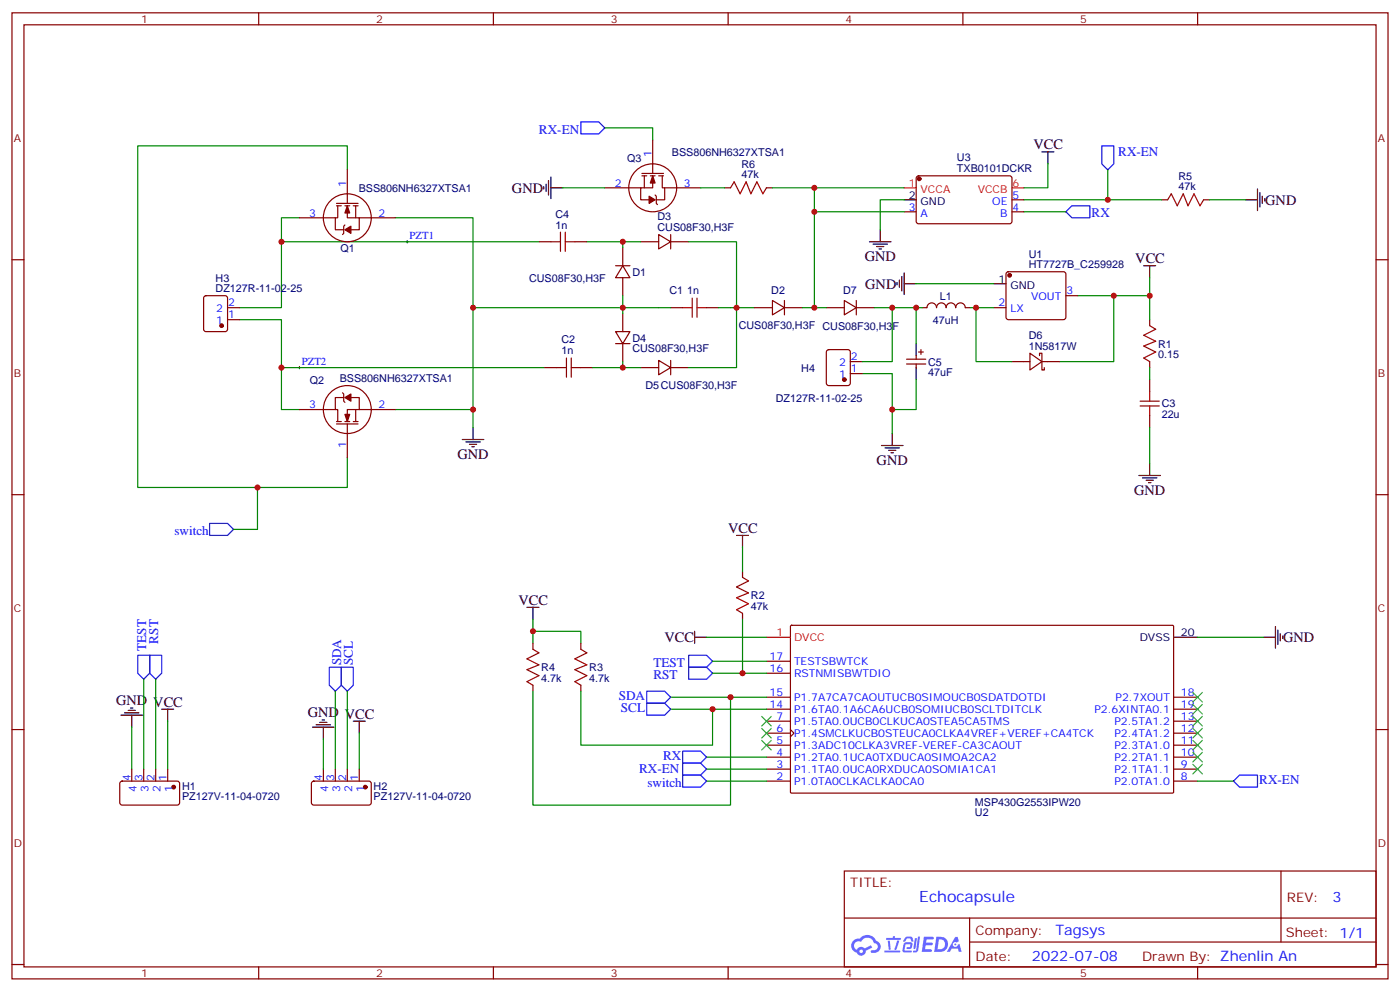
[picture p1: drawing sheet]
<svg xmlns="http://www.w3.org/2000/svg" width="412mm" height="292mm" viewBox="0 0 412 292" stroke-linecap="round" stroke-linejoin="round" font-family="sans-serif">
<g fill="none" stroke="#870000" stroke-width=".35">
<path d="M3.5 3.8h405.4v284.3h-405.4zM7.1 7.3h398.2v277.3h-398.2zM76.2 3.8v3.5M145.3 3.8v3.5M214.5 3.8v3.5M283.6 3.8v3.5M352.8 3.8v3.5M3.5 76.4h3.6M405.3 76.4h3.6M3.5 145.6h3.6M405.3 145.6h3.6M3.5 214.7h3.6"/>
<path d="M405.3 214.7h3.6M248.7 256.4h156.6v28.2h-156.6zM377.3 256.4v20.9M248.7 270.2h156.5M285.6 277.3h119.6M285.6 270.2v14.1M3.5 283.9h3.6M76.2 284.6v3.5M145.3 284.6v3.5M214.5 284.6v3.5M283.6 284.6v3.5M352.8 284.6v3.5"/>
<path d="M405.3 283.9h3.6"/>
</g>
<g fill="#5487ff">
<path d="M272.1 275.7h2.6l.3 .2-.1 .5-2 .1-.1 .9h1.6l.4 .4-.4 .4h-1.7l-.2 1.2 1.8 .1 .3 .3-.2 .3-2.9 .1z"/>
<path d="M281.4 275.8h.7l.4 1.3-.7 .3a.74 .74 0 0 0-1.1 .3 .74 .74 0 0 0 .5 1 .74 .74 0 0 0 .9-.6l.5-.3 .7 2.3h-.9l-.2-.9h-1.9l-.5 .9h-.9z"/>
<path d="M269.5 276.1h.6l-.4 3a.31 .31 0 0 1-.3 .2 .31 .31 0 0 1-.3-.3z"/>
<path d="M270.4 275.7h.6l-.5 3.9a.89 .89 0 0 1-.7 .7 .89 .89 0 0 1-.9-.3l1-.4z"/>
<path d="M266.8 275.8l.6-.2 1.2 .1 .5 1.3-.6 .2-.4-1-1 .2a.95 .95 0 0 1-1 .8l-.1-.2z"/>
<path d="M266.4 277.5l1.8-.2a1.04 1.04 0 0 1 .6 1.1 1.04 1.04 0 0 1-.8 .9h-.7a.29 .29 0 0 1-.3-.3 .29 .29 0 0 1 .3-.3h.7l.2-.8-1.4 .1-.4 1.7 1.9 .1a.29 .29 0 0 1 .3 .3 .29 .29 0 0 1-.3 .3l-2-.1-.4-.3 .2-2z"/>
<path d="M260.5 279.8h4.4a.3 .3 0 0 1 .3 .3 .3 .3 0 0 1-.3 .3h-4.3z"/>
<path d="M264.3 276.8h.6l-.5 1.7a1.02 1.02 0 0 1-.7 1.1l-.2-.2z"/>
<path d="M261.5 276.9h.6l.3 2.4-.3 .3-.3-.2z"/>
<path d="M261.1 276.1h1.9l.2-.6h.5l-.1 .6h1.5a.29 .29 0 0 1 .3 .3 .29 .29 0 0 1-.3 .2h-3.9z"/>
<path d="M275.8 275.7l-.6 4.5h1.4a2.27 2.27 0 0 0 2.7-2.3 2.27 2.27 0 0 0-2.7-2.2zM276.6 276.5a1.5 1.5 0 0 1 1.8 1.5 1.5 1.5 0 0 1-1.9 1.4h-.3z"/>
<path d="M251.4 276.9a2.09 2.09 0 0 0 1 3.5 1.37 1.37 0 0 0 1.5 .9 1.37 1.37 0 0 0 1.1-1.4l2-1-.5-.7-1.8 .9a1.4 1.4 0 0 0-2.3 .4 1.32 1.32 0 0 1-.6-1.8 1.32 1.32 0 0 1 1.9-.5 2.02 2.02 0 0 1 2-1.2 2.02 2.02 0 0 1 1.8 1.6 1.09 1.09 0 0 1 1.1 1.4 1.09 1.09 0 0 1-1.6 .7 .41 .41 0 0 0-.5 .3 .41 .41 0 0 0 .4 .5 1.89 1.89 0 0 0 2.4-1.2 1.89 1.89 0 0 0-1.2-2.4 2.98 2.98 0 0 0-5-.7l-1 .2zM253.2 280a.52 .52 0 0 1 1 0 .52 .52 0 0 1-1 0z"/>
<circle cx="281.4" cy="278" r=".28"/>
</g>
<g fill="none" stroke="#008700" stroke-width=".35">
<path d="M178.2 37.6h14.1v3.6M102.3 50v-7.1h-61.7v100.6h61.7v-8.8M165.8 55.3h12.4M206.4 55.3h7M227.5 55.3h12.4M266.3 58.8h-7v8.8M266.3 55.3h-26.4v35.3M301.6 58.8h40.6M308.7 48.2v7.1h-7.1M326.3 50v8.8M356.3 58.8h10.6M82.9 71.2v19.4h-12.3"/>
<path d="M88.2 64.1h-5.3v7.1h75.8M116.4 64.1h22.9v56.4h-22.9M172.9 71.2h10.5v1.7M183.4 71.2h5.3M202.8 71.2h14.2v37h-14.2M239.9 62.3h26.4M301.6 62.3h12.4M70.6 94.1h12.3v14.1M139.3 90.6h58.3M183.4 87v5.3M211.7 90.6h10.5M236.4 90.6h7"/>
<path d="M257.5 90.6h5.3v15.8h-8.8M262.8 90.6h8.8M269.9 83.5h22.9M269.9 90.6v10.5M285.8 90.6h1.7M292.8 90.6h-5.3v15.8h10.6M317.5 87h10.6v19.4h-15.9M328.1 87h10.6v7.1M338.7 81.7v5.3M160.5 108.2h-77.6v12.3h5.3M174.6 108.2h14.1M183.4 106.4v1.8"/>
<path d="M254 110h8.8v17.6M269.9 111.7v8.8h-7.1M338.7 108.2v3.5M139.3 120.5v5.3M338.7 125.8v10.6M75.8 143.5v12.3h-7M218.7 161.1v7.1M42.3 199.9v26.5M45.9 199.9v26.5M157 185.8h14.1v3.5M157 182.3v7M208.1 187.6h17.7"/>
<path d="M209.9 194.6h15.9M209.9 198.2h15.9M218.7 182.3v15.9M352.8 187.6h19.4M38.8 214v12.4M49.4 212.3v14.1M95.2 217.6v8.8M98.8 203.4v23M102.3 203.4v23M105.8 215.8v10.6M157 203.4v33.6h58.2v-31.8M171.1 203.4v15.9h38.8v-10.6"/>
<path d="M197.6 208.7h28.2M197.6 205.2h28.2M208.1 229.9h17.7M208.1 222.8h17.7M208.1 226.4h17.7M352.8 229.9h10.6"/>
</g>
<path d="M119.6 71.2h.7M119.9 70.8v.7M87.8 108.2h.7M88.2 107.8v.7" fill="none" stroke="#000" stroke-width=".29"/>
<g fill="none" stroke="#000" stroke-width=".35">
<path d="M160.2 54.9v.7M160.9 54.2v2.1M161.6 53.2v4.2M162.3 55.3h3.5M162.3 52.1v6.4M266.3 58.8h3.6M306.9 44.7h3.5M308.7 44.7v3.5M366.9 58.8h3.5M370.4 55.6v6.4M371.1 56.7v4.2M371.8 57.7v2.2"/>
<path d="M372.5 58.5v.7M256.1 71.2h6.4M257.2 71.9h4.2M258.2 72.6h2.1M258.9 73.3h.7M259.3 67.6v3.6M336.9 78.2h3.5M338.7 78.2v3.5M264.2 83.1v.8M264.9 82.4v2.2M265.6 81.4v4.2M266.3 83.5h3.6"/>
<path d="M266.3 80.3v6.4M292.8 83.5h3.5M269.9 101.1v3.6M269.9 108.2v3.5M136.2 129.4h6.3M137.2 130.1h4.3M138.3 130.8h2.1M139 131.5h.7M139.3 125.8v3.6M259.6 131.1h6.4M260.7 131.8h4.2M261.8 132.5h2.1"/>
<path d="M262.5 133.2h.7M262.8 127.6v3.5M335.5 139.9h6.3M338.7 136.4v3.5M217 157.6h3.5M218.7 157.6v3.5M336.5 140.7h4.3M337.6 141.4h2.1M338.3 142.1h.7M155.2 178.8h3.5M157 178.8v3.5M204.6 187.6h3.5"/>
<path d="M204.6 185.8v3.5M345.7 187.6h7.1M372.2 187.6h3.5M375.7 184.4v6.3M376.4 185.5v4.2M377.1 186.5v2.1M377.8 187.2v.7M35.6 210.5h6.4M36.7 209.8h4.2M37.7 209.1h2.2M38.5 208.4h.7M38.8 210.5v3.5"/>
<path d="M47.6 208.7h3.6M49.4 208.7v3.6M92.1 214h6.3M93.1 213.3h4.3M94.2 212.6h2.1M94.9 211.9h.7M95.2 214v3.6M104.1 212.3h3.5M105.8 212.3v3.5"/>
</g>
<g fill="#870000" stroke="#870000" stroke-width=".35">
<path d="M101.6 117l1.8-1v2.1z"/>
<path d="M101.6 122h1.4l-.7 2.1z"/>
<path d="M101.6 67.6l1.8-1v2.1z"/>
<path d="M102.3 60.6l.7 2.1h-1.4z"/>
<path d="M191.2 57.7l1.8 1.1-1.8 1.1z"/>
<path d="M192.3 51.8l.7 2.1h-1.4z"/>
<circle cx="297.4" cy="81" r=".53"/>
<circle cx="51.2" cy="231.7" r=".53"/>
<circle cx="107.6" cy="231.7" r=".53"/>
<circle cx="65.3" cy="95.8" r=".53"/>
<circle cx="248.7" cy="111.7" r=".53"/>
<circle cx="270.8" cy="52.6" r=".53"/>
</g>
<g fill="none" stroke="#870000" stroke-width=".35">
<path d="M99.1 59.9h6.4M102.3 50v9.9M178.2 55.3h10.5M189.1 51h6.3M189.1 51.8h1.4M189.8 51.8v3.5M191.6 51.8h1.4M192.3 51.8v3.5h-3.6v3.5h2.5M192.3 41.2v9.8M193 57.4l.3 .3v2.2l.4 .3M194 51.8h1.4M195.1 51.8v3.5h.7v3.5h-2.5"/>
<path d="M195.8 55.3h10.6M213.4 55.3h1.8M225.8 55.3h1.7M270.1 52l.5-.2h27.1l.4 .7-.1 12.9-.6 .5-27.1-.1-.4-.6v-12.7zM298.1 58.8h3.5M342.2 58.8h1.8M354.5 58.8h1.8M88.2 64.1h10.6M99.1 60.6h1.4M99.5 60.6v3.5h-.7v3.5h2.4M101.6 66.2l-.4 .4v2.1l-.3 .3M101.6 60.6h1.4"/>
<path d="M102.3 60.6v3.5h3.5v3.5h-2.4M104.1 60.6h1.4M104.8 60.6v3.5M105.8 64.1h10.6M158.7 71.2h3.6M169.3 71.2h3.6M181.3 78.2h4.3M183.4 78.2l2.2 3.5h-4.3zM183.4 72.9v5.3M188.7 71.2h5.3M194 69l3.6 2.2-3.6 2.1zM197.6 71.2h5.2"/>
<path d="M197.6 69v4.3M266.3 62.3h3.6M298.1 62.3h3.5M60.2 87.2l.5-.2h5.6l.7 .5v9.4l-.4 .7h-5.9l-.7-.4v-9.5zM67 90.6h3.6M67 94.1h3.6M181.3 97.6h4.3l-2.2 3.5zM183.4 81.7v5.3M183.4 92.3v5.3M197.6 90.6h3.5M208.1 90.6h3.6M222.2 90.6h5.3"/>
<path d="M227.5 88.4l3.6 2.2-3.6 2.1zM231.1 90.6h5.3M231.1 88.4v4.3M243.4 90.6h5.3M248.7 88.4l3.5 2.2-3.5 2.1zM252.2 90.6h5.3M252.2 88.4v4.3M271.6 90.6h1.4a1.41 1.41 0 0 1 1.5-1.5 1.41 1.41 0 0 1 1.4 1.5 1.41 1.41 0 0 1 1.4-1.5 1.41 1.41 0 0 1 1.4 1.5 1.41 1.41 0 0 1 1.4-1.5 1.41 1.41 0 0 1 1.4 1.5 1.41 1.41 0 0 1 1.4-1.5 1.41 1.41 0 0 1 1.4 1.5h1.5M292.8 90.6h3.5M296.6 80.2l.4-.2h16.3l.5 .2 .2 .5v12.7l-.3 .5-.4 .2h-16.3l-.5-.2-.2-.5v-12.7zM314 87h3.5M338.7 94.1v1.7"/>
<path d="M100.9 115.6l.3 .4v2.1l.4 .3M101.2 117h-2.4v3.5h.7v3.6M103.4 117h2.4v3.5h-3.5v3.6M160.5 108.2h3.5M171.1 108.2h3.5M181.3 101.1h4.3M183.4 101.1v5.3M188.7 108.2h5.3M194 106.1l3.6 2.1-3.6 2.1zM197.6 108.2h5.2M197.6 106.1v4.2M243.7 103.1l.4-.2h5.7l.6 .4 .1 9.5-.5 .6-5.9 .1-.6-.5-.1-9.4z"/>
<path d="M250.5 106.4h3.5M250.5 110h3.5M267.1 105.7h5.6M267.1 107.1h5.6M269.9 104.7v1M269.9 107.1v1.1M270.6 103.6h1.4M271.3 102.9v1.4M298.1 106.4h5.3M303.4 104l3.5 2.4-3.5 2.5zM306.2 104.7v-.7h.7v4.9h.7v-.7M306.9 106.4h5.3"/>
<path d="M338.7 106.4v1.8M338.7 111.7v3.6M88.2 120.5h10.6M99.1 124.8h6.4M99.1 124.1h1.4M101.6 124.1h1.4M102.3 124.8v9.9M104.1 124.1h1.4M104.8 120.5v3.6M105.8 120.5h10.6M338.7 122.3v3.5M218.7 168.2v1.7"/>
<path d="M157 189.3v1.8M171.1 189.3v1.8M218.7 180.5v1.8M225.8 198.2h7M225.8 194.6h7M232.9 184.2l.3-.2 112.3 .1 .2 .3v48.9l-.3 .1h-112.4l-.2-.3zM157 201.7v1.7M171.1 201.7v1.7M225.8 219.3h7M225.8 215.8h7M225.8 212.3h7M225.8 208.7h7"/>
<path d="M225.8 205.2h7M232.8 214.7l1.1 1.1-1.1 1.1M345.7 219.3h7.1M345.7 215.8h7.1M345.7 212.3h7.1M345.7 208.7h7.1M345.7 205.2h7.1M35.5 230.1l.5-.2 16.5 .1 .4 .6v5.9l-.7 .5-16.5-.1-.4-.6v-5.7zM38.8 226.4v3.5M42.3 226.4v3.5M45.9 226.4v3.5M49.4 226.4v3.5"/>
<path d="M92 230.1l.4-.2 16.5 .1 .5 .6-.1 5.9-.6 .5-16.5-.1-.5-.6v-5.7zM95.2 226.4v3.5M98.8 226.4v3.5M102.3 226.4v3.5M105.8 226.4v3.5M225.8 229.9h7M225.8 226.4h7M225.8 222.8h7M345.7 229.9h7.1M345.7 226.4h7.1M345.7 222.8h7.1"/>
<circle cx="192.3" cy="55.3" r="7.1"/>
<circle cx="102.3" cy="64.1" r="7.1"/>
<circle cx="102.3" cy="120.5" r="7.1"/>
</g>
<g fill="none" stroke="#00f" stroke-width=".35">
<path d="M171.1 35.9h5.3l1.8 1.7-1.8 1.8h-5.3zM324.6 42.9h3.5v5.3l-1.8 1.8-1.7-1.8zM314 62.3l1.7-1.7h5.3v3.5h-5.3zM61.7 154.1h5.3l1.8 1.7-1.8 1.8h-5.3zM40.6 192.9h3.5v5.3l-1.8 1.7-1.7-1.7zM44.1 192.9h3.5v5.3l-1.7 1.7-1.8-1.7zM97 196.4h3.5v5.3l-1.7 1.7-1.8-1.7zM100.5 196.4h3.6v5.3l-1.8 1.7-1.8-1.7zM202.8 192.9h5.3l1.8 1.7-1.8 1.8h-5.3zM202.8 196.4h5.3l1.8 1.8-1.8 1.7h-5.3zM190.5 203.4h5.3l1.8 1.8-1.8 1.8h-5.3zM190.5 207h5.3l1.8 1.7-1.8 1.8h-5.3z"/>
<path d="M201.1 228.1h5.3l1.7 1.8-1.7 1.8h-5.3zM201.1 221.1h5.3l1.7 1.7-1.7 1.8h-5.3zM201.1 224.6h5.3l1.7 1.8-1.7 1.7h-5.3zM363.4 229.9l1.7-1.8h5.3v3.6h-5.3z"/>
</g>
<g fill="none" stroke="#a10000" stroke-width=".35">
<path d="M215.2 55.3l1.1-1.8 1.7 3.5 1.8-3.5 1.4 3.5 1.8-3.5 1.7 3.5 1.1-1.7M344 58.8l1-1.8 1.8 3.6 1.7-3.6 1.5 3.6 1.7-3.6 1.8 3.6 1-1.8M162.3 71.2h2.8M165.1 68.3v5.7M166.5 68.3v5.7M166.5 71.2h2.8M201.1 90.6h2.8M203.9 87.7v5.7M205.3 87.7v5.7M205.3 90.6h2.8M338.7 95.8l1.7 1.1-3.5 1.8 3.5 1.7-3.5 1.4 3.5 1.8-3.5 1.8 1.8 1M164 108.2h2.9"/>
<path d="M166.9 105.4v5.6M168.3 105.4v5.6M168.3 108.2h2.8M335.8 118.1h5.7M335.8 119.5h5.7M338.7 115.3v2.8M338.7 119.5v2.8M218.7 169.9l1.8 1.1-3.5 1.8 3.5 1.7-3.5 1.4 3.5 1.8-3.5 1.8 1.7 1M157 191.1l1.7 1.1-3.5 1.7 3.5 1.8-3.5 1.4 3.5 1.8-3.5 1.7 1.8 1.1M171.1 191.1l1.8 1.1-3.6 1.7 3.6 1.8-3.6 1.4 3.6 1.8-3.6 1.7 1.8 1.1"/>
</g>
<path d="M266.3 55.3h3.6M298.1 55.3h3.5M225.8 187.6h7" fill="none" stroke="#f00" stroke-width=".35"/>
<g fill="none" stroke="#3c3" stroke-width=".35">
<path d="M224.4 210.9l2.8 2.8M224.4 214.4l2.8 2.8M224.4 217.9l2.8 2.8M227.2 210.9l-2.8 2.8M227.2 214.4l-2.8 2.8M227.2 217.9l-2.8 2.8M351.4 203.8l2.8 2.8M351.4 207.3l2.8 2.8M351.4 210.9l2.8 2.8M351.4 214.4l2.8 2.8M351.4 217.9l2.8 2.8M354.2 203.8l-2.8 2.8"/>
<path d="M354.2 207.3l-2.8 2.8M354.2 210.9l-2.8 2.8M354.2 214.4l-2.8 2.8M354.2 217.9l-2.8 2.8M351.4 221.4l2.8 2.9M351.4 225l2.8 2.8M354.2 221.4l-2.8 2.9M354.2 225l-2.8 2.8"/>
</g>
<g fill="#c00">
<circle cx="82.9" cy="108.2" r=".88"/>
<circle cx="139.3" cy="120.5" r=".88"/>
<circle cx="75.8" cy="143.5" r=".88"/>
<circle cx="82.9" cy="71.2" r=".88"/>
<circle cx="139.3" cy="90.6" r=".88"/>
<circle cx="183.4" cy="90.6" r=".88"/>
<circle cx="183.4" cy="108.2" r=".88"/>
<circle cx="183.4" cy="71.2" r=".88"/>
<circle cx="217" cy="90.6" r=".88"/>
<circle cx="262.8" cy="120.5" r=".88"/>
<circle cx="328.1" cy="87" r=".88"/>
<circle cx="338.7" cy="87" r=".88"/>
<circle cx="287.5" cy="90.6" r=".88"/>
<circle cx="262.8" cy="90.6" r=".88"/>
<circle cx="269.9" cy="90.6" r=".88"/>
<circle cx="218.7" cy="198.2" r=".88"/>
<circle cx="157" cy="185.8" r=".88"/>
<circle cx="215.2" cy="205.2" r=".88"/>
<circle cx="209.9" cy="208.7" r=".88"/>
<circle cx="239.9" cy="90.6" r=".88"/>
<circle cx="239.9" cy="62.3" r=".88"/>
<circle cx="239.9" cy="55.3" r=".88"/>
<circle cx="326.3" cy="58.8" r=".88"/>
</g>
<text font-size="4.6" fill="#00f" x="270.8" y="265.4">Echocapsule</text>
<g font-size="4.2">
<text x="304.4" y="44">VCC</text>
<text x="150.8" y="56.8">GND</text>
<text x="372.7" y="60.3">GND</text>
<text x="254.7" y="76.8">GND</text>
<text x="334.4" y="77.5">VCC</text>
<text x="254.9" y="85">GND</text>
<text x="134.8" y="135">GND</text>
<text x="258.2" y="136.8">GND</text>
<text x="334.1" y="145.6">GND</text>
<text x="214.5" y="156.9">VCC</text>
<text x="152.8" y="178">VCC</text>
<text x="195.7" y="189">VCC</text>
<text x="378" y="189">GND</text>
<text x="34.2" y="207.4">GND</text>
<text x="45.2" y="208">VCC</text>
<text x="90.7" y="210.9">GND</text>
<text x="101.6" y="211.6">VCC</text>
</g>
<g font-size="4.2" fill="#00f">
<text x="392.5" y="265.6">3</text>
<text x="310.9" y="275.2">Tagsys</text>
<text x="304" y="283">2022-07-08</text>
</g>
<g font-size="3.9" fill="#00f">
<text x="158.8" y="39.4">RX-EN</text>
<text x="329.4" y="45.9">RX-EN</text>
<text x="321.6" y="64">RX</text>
<text x="51.4" y="157.6">switch</text>
<text x="43.1" y="191.5" transform="rotate(-90 43.1 191.5)">TEST</text>
<text x="46.6" y="189.4" transform="rotate(-90 46.6 189.4)">RST</text>
<text x="100.4" y="195.9" transform="rotate(-90 100.4 195.9)">SDA</text>
<text x="104" y="195.9" transform="rotate(-90 104 195.9)">SCL</text>
<text x="192.5" y="196.4">TEST</text>
<text x="192.5" y="199.9">RST</text>
<text x="182.3" y="206">SDA</text>
<text x="182.9" y="209.6">SCL</text>
<text x="188.3" y="227.6">RX-EN</text>
<text x="195.3" y="223.7">RX</text>
<text x="190.7" y="231.7">switch</text>
<text x="370.9" y="230.6">RX-EN</text>
</g>
<g font-size="3.9" fill="#800">
<text x="250.5" y="260.9">TITLE:</text>
<text x="379.1" y="265.6">REV:</text>
<text x="287.4" y="275.1">Company:</text>
<text x="378.7" y="275.8">Sheet: 1/1</text>
<text x="287.4" y="282.8">Date:</text>
<text x="336.4" y="282.9">Drawn By: Zhenlin An</text>
</g>
<g font-size="3.2" fill="#800">
<text x="41.6" y="6.8">1</text>
<text x="110.8" y="6.8">2</text>
<text x="179.9" y="6.8">3</text>
<text x="249.1" y="6.8">4</text>
<text x="318.2" y="6.8">5</text>
<text x="4.1" y="41.9">A</text>
<text x="405.9" y="41.9">A</text>
<text x="4.1" y="111">B</text>
<text x="405.9" y="111">B</text>
<text x="4.1" y="180.2">C</text>
<text x="405.9" y="180.2">C</text>
<text x="4.1" y="249.3">D</text>
<text x="405.9" y="249.3">D</text>
<text x="41.6" y="287.6">1</text>
<text x="110.8" y="287.6">2</text>
<text x="179.9" y="287.6">3</text>
<text x="249.1" y="287.6">4</text>
<text x="318.2" y="287.6">5</text>
</g>
<g font-size="3.2" fill="#000080">
<text x="184.8" y="47.6">Q3</text>
<text x="197.9" y="45.8">BSS806NH6327XTSA1</text>
<text x="281.9" y="47.5">U3</text>
<text x="218.4" y="52.5">47k</text>
<text x="218.4" y="49.4">R6</text>
<text x="281.9" y="50.5">TXB0101DCKR</text>
<text x="347.1" y="52.9">R5</text>
<text x="105.7" y="56.5">BSS806NH6327XTSA1</text>
<text x="347.1" y="56">47k</text>
<text x="163.6" y="64.1">C4</text>
<text x="193.7" y="64.9">D3</text>
<text x="163.6" y="67.3">1n</text>
<text x="193.7" y="68">CUS08F30,H3F</text>
<text x="100.3" y="74.2">Q1</text>
<text x="303" y="75.8">U1</text>
<text x="63.5" y="82.9">H3</text>
<text x="155.9" y="82.9">CUS08F30,H3F</text>
<text x="186.3" y="81.1">D1</text>
<text x="303" y="78.9">HT7727B_C259928</text>
<text x="63.5" y="86">DZ127R-11-02-25</text>
<text x="197.2" y="86.4">C1</text>
<text x="202.4" y="86.7">1n</text>
<text x="227.2" y="86.4">D2</text>
<text x="248.4" y="86.4">D7</text>
<text x="276.9" y="88.2">L1</text>
<text x="274.8" y="95.3">47uH</text>
<text x="165.4" y="101.1">C2</text>
<text x="186.3" y="100.5">D4</text>
<text x="217.6" y="97">CUS08F30,H3F CUS08F30,H3F</text>
<text x="303" y="99.8">D6</text>
<text x="165.4" y="104.3">1n</text>
<text x="186.3" y="103.6">CUS08F30,H3F</text>
<text x="273.4" y="107.6">C5</text>
<text x="303" y="102.9">1N5817W</text>
<text x="341.1" y="105.4">0.15</text>
<text x="341.1" y="102.3">R1</text>
<text x="91.3" y="112.9">Q2</text>
<text x="100.1" y="112.4">BSS806NH6327XTSA1</text>
<text x="236" y="109.4">H4</text>
<text x="273.4" y="110.7">47uF</text>
<text x="190.2" y="114.6">D5CUS08F30,H3F</text>
<text x="228.5" y="118.2">DZ127R-11-02-25</text>
<text x="342.2" y="119.9">C3</text>
<text x="342.2" y="123">22u</text>
<text x="221.2" y="179.5">47k</text>
<text x="221.2" y="176.4">R2</text>
<text x="159.5" y="197.6">R4</text>
<text x="173.6" y="197.6">R3</text>
<text x="159.5" y="200.7">4.7k</text>
<text x="173.6" y="200.7">4.7k</text>
<text x="53.6" y="232.5">H1</text>
<text x="110.1" y="232.5">H2</text>
<text x="53.6" y="235.6">PZ127V-11-04-0720</text>
<text x="110.1" y="235.6">PZ127V-11-04-0720</text>
<text x="287.2" y="237.1">MSP430G2553IPW20</text>
<text x="287.2" y="240.2">U2</text>
</g>
<g font-size="3.2" fill="#00f">
<text x="191.9" y="46.1" transform="rotate(-90 191.9 46.1)">1</text>
<text x="102" y="54.9" transform="rotate(-90 102 54.9)">1</text>
<text x="181.1" y="54.9">2</text>
<text x="201.4" y="54.9">3</text>
<text x="298.3" y="58.5">5</text>
<text x="91.1" y="63.7">3</text>
<text x="111.5" y="63.7">2</text>
<text x="267.7" y="62">3</text>
<text x="271.2" y="63.7">A</text>
<text x="292.3" y="60.2">OE</text>
<text x="294.6" y="63.7">B</text>
<text x="298.3" y="62">4</text>
<text x="120.6" y="70.3">PZT1</text>
<text x="303.7" y="88.4">VOUT</text>
<text x="314.1" y="86.7">3</text>
<text x="63.7" y="95.5">1</text>
<text x="63.7" y="92">2</text>
<text x="67.2" y="93.7">1</text>
<text x="67.2" y="90.2">2</text>
<text x="294.1" y="90.2">2</text>
<text x="297.6" y="92">LX</text>
<text x="88.9" y="107.3">PZT2</text>
<text x="247.1" y="107.8">2</text>
<text x="250.6" y="106.1">2</text>
<text x="247.1" y="111.4">1</text>
<text x="250.6" y="109.6">1</text>
<text x="91.1" y="120.2">3</text>
<text x="111.5" y="120.2">2</text>
<text x="102" y="131.7" transform="rotate(-90 102 131.7)">1</text>
<text x="226.7" y="197.8">16</text>
<text x="226.7" y="194.3">17</text>
<text x="233.9" y="195.7">TESTSBWTCK</text>
<text x="233.9" y="199.2">RSTNMISBWTDIO</text>
<text x="226.7" y="208.4">14</text>
<text x="226.7" y="204.9">15</text>
<text x="233.9" y="209.8">P1.6TA0.1A6CA6UCB0SOMIUCB0SCLTDITCLK</text>
<text x="233.9" y="206.3">P1.7A7CA7CAOUTUCB0SIMOUCB0SDATDOTDI</text>
<text x="322.4" y="209.8">P2.6XINTA0.1</text>
<text x="328.6" y="206.3">P2.7XOUT</text>
<text x="347.8" y="204.9">18</text>
<text x="347.8" y="208.4">19</text>
<text x="228.7" y="215.4">6</text>
<text x="228.7" y="211.9">7</text>
<text x="233.9" y="213.3">P1.5TA0.0UCB0CLKUCA0STEA5CA5TMS</text>
<text x="328.3" y="213.3">P2.5TA1.2</text>
<text x="347.8" y="215.4">12</text>
<text x="347.8" y="211.9">13</text>
<text x="228.7" y="219">5</text>
<text x="233.9" y="220.4">P1.3ADC10CLKA3VREF-VEREF-CA3CAOUT</text>
<text x="233.9" y="216.9">P1.4SMCLKUCB0STEUCA0CLKA4VREF+VEREF+CA4TCK</text>
<text x="328.3" y="220.4">P2.3TA1.0</text>
<text x="328.3" y="216.9">P2.4TA1.2</text>
<text x="347.8" y="219">11</text>
<text x="228.7" y="226">3</text>
<text x="228.7" y="222.5">4</text>
<text x="233.9" y="227.4">P1.1TA0.0UCA0RXDUCA0SOMIA1CA1</text>
<text x="233.9" y="223.9">P1.2TA0.1UCA0TXDUCA0SIMOA2CA2</text>
<text x="328.3" y="227.4">P2.1TA1.1</text>
<text x="328.3" y="223.9">P2.2TA1.1</text>
<text x="347.8" y="226">9</text>
<text x="347.8" y="222.5">10</text>
<text x="38.5" y="229.7" transform="rotate(-90 38.5 229.7)">4</text>
<text x="40.2" y="233.2" transform="rotate(-90 40.2 233.2)">4</text>
<text x="42" y="229.7" transform="rotate(-90 42 229.7)">3</text>
<text x="43.7" y="233.2" transform="rotate(-90 43.7 233.2)">3</text>
<text x="45.5" y="229.7" transform="rotate(-90 45.5 229.7)">2</text>
<text x="47.3" y="233.2" transform="rotate(-90 47.3 233.2)">2</text>
<text x="49" y="229.7" transform="rotate(-90 49 229.7)">1</text>
<text x="50.8" y="233.2" transform="rotate(-90 50.8 233.2)">1</text>
<text x="94.9" y="229.7" transform="rotate(-90 94.9 229.7)">4</text>
<text x="96.7" y="233.2" transform="rotate(-90 96.7 233.2)">4</text>
<text x="98.4" y="229.7" transform="rotate(-90 98.4 229.7)">3</text>
<text x="100.2" y="233.2" transform="rotate(-90 100.2 233.2)">3</text>
<text x="102" y="229.7" transform="rotate(-90 102 229.7)">2</text>
<text x="103.7" y="233.2" transform="rotate(-90 103.7 233.2)">2</text>
<text x="105.5" y="229.7" transform="rotate(-90 105.5 229.7)">1</text>
<text x="107.2" y="233.2" transform="rotate(-90 107.2 233.2)">1</text>
<text x="228.7" y="229.6">2</text>
<text x="233.9" y="231">P1.0TA0CLKACLKA0CA0</text>
<text x="328.3" y="231">P2.0TA1.0</text>
<text x="347.8" y="229.6">8</text>
</g>
<g font-size="3.2" fill="#f00">
<text x="267.7" y="54.9">1</text>
<text x="271.2" y="56.7">VCCA</text>
<text x="288" y="56.7">VCCB</text>
<text x="298.3" y="54.9">6</text>
<text x="228.7" y="187.2">1</text>
<text x="233.9" y="188.6">DVCC</text>
</g>
<g font-size="3.2">
<text x="267.7" y="58.5">2</text>
<text x="271.2" y="60.2">GND</text>
<text x="294.1" y="83.1">1</text>
<text x="297.6" y="84.9">GND</text>
<text x="335.7" y="188.6">DVSS</text>
<text x="347.8" y="187.2">20</text>
</g>
</svg>
